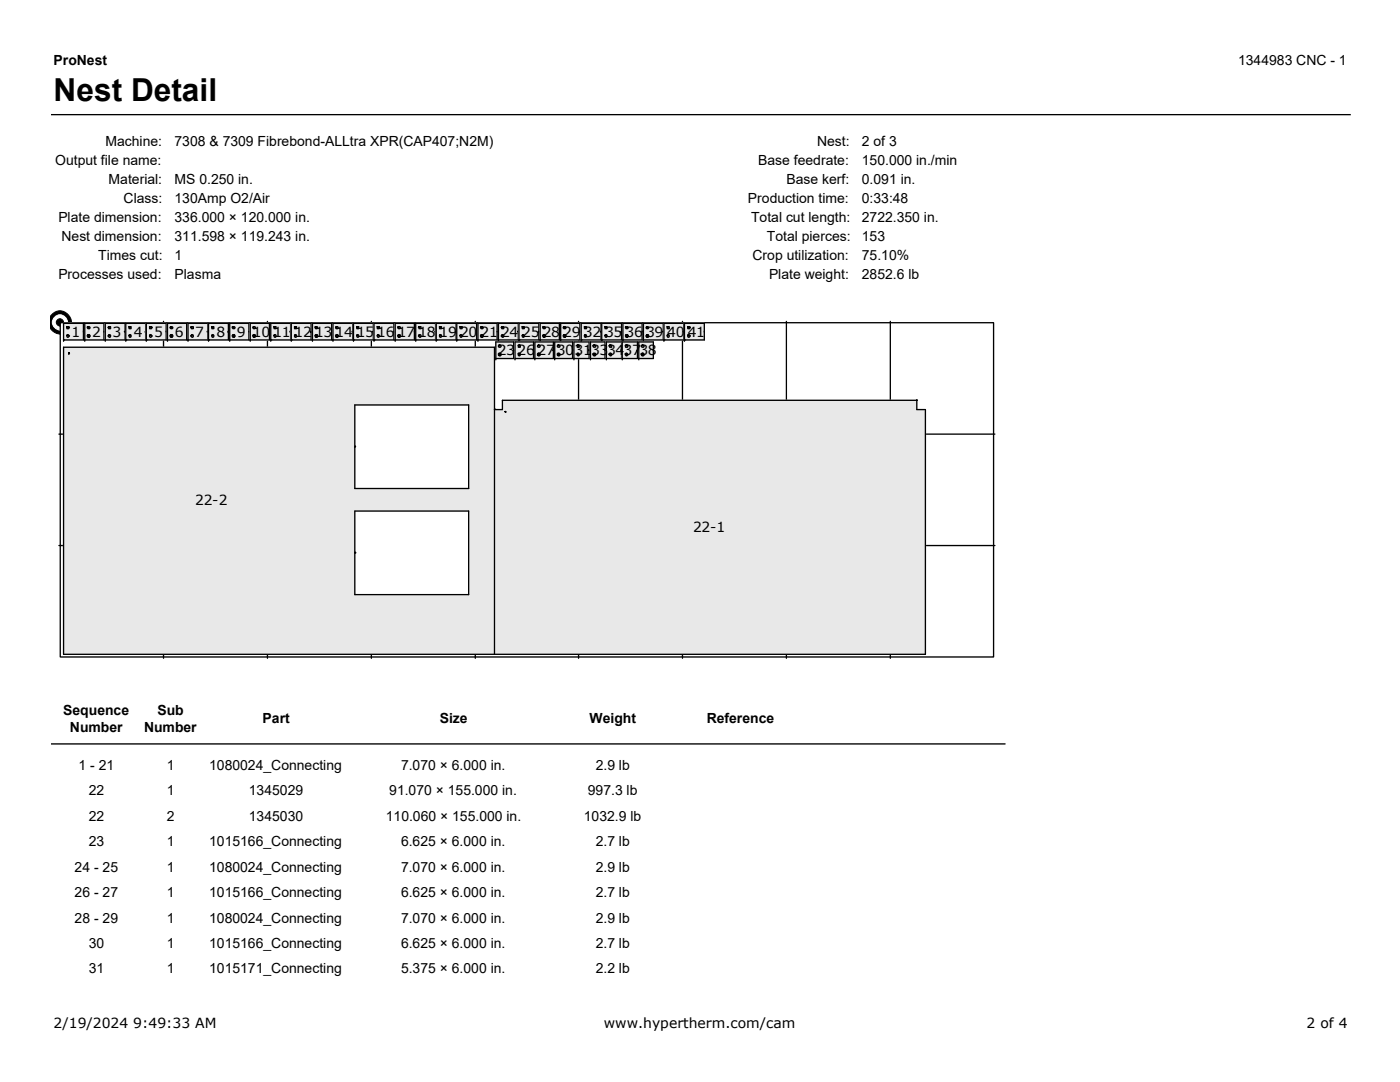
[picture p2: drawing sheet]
<svg xmlns="http://www.w3.org/2000/svg" width="279mm" height="216mm" viewBox="0 0 279 216" stroke-linecap="round" stroke-linejoin="round" font-family="sans-serif">
<path d="M10.2 22.9h259.4" fill="none" stroke="#000" stroke-width=".26"/>
<g fill="#000" stroke="#000" stroke-width=".2">
<path d="M10.4 62.7a2.28 2.28 0 0 1 3.2 0 2.28 2.28 0 0 1 0 3.2 2.28 2.28 0 0 1-3.2 0l-.3-.5v-2.2z" fill-rule="evenodd"/>
<circle cx="12" cy="64.3" r=".72"/>
</g>
<circle cx="12" cy="64.3" r="1.5" fill="#fff" stroke="#fff" stroke-width=".2"/>
<path d="M12 64.4h186.3v66.7h-186.3z" fill-rule="evenodd" fill="#fff" stroke="#000" stroke-width=".26"/>
<g fill="none" stroke="#000" stroke-width=".26">
<path d="M12.7 67.8h3.9v-3.3h-3.9v3.6M12.7 67.8h.1M13.3 66.9h.3v.1M13.3 66.9h.1M13.3 65.2h.3v.1M13.3 65.2h.4l.2 .1-.2 .3h-.4zM13.3 65.2v.1M13.7 70.5h.1M13.7 70.3l.2 .2-.2 .1zM13.7 70.5v.1zM16.8 67.8h3.9v-3.3h-3.8v3.6M17.4 66.9h.2"/>
<path d="M17.6 66.9v-.1l.1 .2M17.6 66.8h.1a.28 .28 0 0 1 .3 .3 .28 .28 0 0 1-.4 .2l-.2-.1zM17.6 65.2l.1 .1M17.6 65.2l-.2 .1M20.9 67.8h4.1v-1.6h-.2l.2-.1v-1.6h-4v3.6M21.7 66.9l.1-.1v.2M21.7 66.9h.1M21.7 65.2l.1 .1M21.7 65.2v.1M21.8 66.8l.3 .1-.2 .4-.4-.3zM25.1 67.8h4v-1.6h-.2l.2-.1v-1.6h-4v3.6M25.1 67.8h.1"/>
<path d="M25.8 66.9l.1-.1 .1 .1-.1 .1M25.8 66.9h.1M25.8 65.2h.2l-.1 .1M25.8 65.2v.1M25.9 66.8l.3 .1-.2 .4-.2-.1zM29.2 67.8h4v-3.3h-4v3.6M29.2 67.8h.1M29.9 66.9h.2v.1M29.9 66.9h.1M29.9 65.2h.2v.1M29.9 65.2h.4l.1 .1-.1 .3h-.4zM29.9 65.2v.1"/>
<path d="M32.6 64.1v.4M32.6 68v1.3M33.3 67.8h4v-3.3h-3.9v3.6M34 66.9h.1M34.1 66.9v-.1l.1 .2M34.1 66.8h.1a.28 .28 0 0 1 .3 .3 .28 .28 0 0 1-.4 .2l-.1-.1zM34.1 65.2l.1 .1M34.1 65.2l-.1 .1M37.4 67.8h4.1v-1.6h-.1l.1-.1v-1.6h-4v3.6M38.2 66.9l.1-.1v.2M38.2 66.9h.1M38.2 65.2l.1 .1"/>
<path d="M38.2 65.2v.1M38.3 66.8l.3 .1-.2 .4-.4-.3zM41.6 67.8h4v-1.6h-.2l.2-.1v-1.6h-4v3.6M41.6 67.8h.1M42.3 66.9h.2l-.1 .1M42.3 66.9h.1M42.3 65.2h.2l-.1 .1M42.3 65.2v.1M45.7 67.8h4v-3.3h-3.9v3.6M46.4 66.9h.1M46.5 66.9l.1 .1M46.5 66.8h.1a.28 .28 0 0 1 .3 .3 .28 .28 0 0 1-.4 .2l-.1-.1z"/>
<path d="M46.5 65.2l.1 .1M46.5 65.2l-.1 .1M49.8 67.8h4v-3.3h-3.9v3.6M50.5 66.9h.1M50.6 66.9v-.1l.1 .2M50.6 66.8h.1a.28 .28 0 0 1 .3 .3 .28 .28 0 0 1-.4 .2l-.1-.1zM50.6 65.2l.1 .1M50.6 65.2l-.1 .1M53.4 64.1v.4M53.4 68v1.3M54 67.8h4v-1.6h-.1l.1-.1v-1.6h-4v3.6M54 67.8h.1"/>
<path d="M54.7 66.9l.1-.1v.2M54.7 66.9h.1M54.7 65.2l.1 .1M54.7 65.2v.1M54.8 66.8l.3 .1-.1 .4-.3-.1zM58.1 67.8h4v-1.6h-.1h.1v-1.7h-4v3.6M58.1 67.8h.1M58.8 66.9h.3l-.2 .1M58.8 66.9h.1M58.8 65.2h.3l-.2 .1M58.8 65.2v.1M62.2 67.8h4v-3.3h-3.8v3.6"/>
<path d="M62.9 66.9h.1M63 66.9l.1 .1M63 66.8h.1a.28 .28 0 0 1 .3 .3 .28 .28 0 0 1-.4 .2l-.1-.1zM63 65.2l.1 .1M63 65.2l-.1 .1M66.3 67.8h4.1v-1.6h-.1l.1-.1v-1.6h-3.9v3.6M67.1 66.9v-.1l.1 .2M67.1 66.8h.1a.28 .28 0 0 1 .3 .3 .28 .28 0 0 1-.4 .2l-.1-.1zM67.1 66.9h.1M67.1 65.2l.1 .1M67.1 65.2v.1M70.5 67.8h4v-1.6h-.1l.1-.1v-1.6h-4v3.6"/>
<path d="M70.5 67.8h.1M71.2 66.9l.1-.1v.2M71.2 66.9h.1M71.2 65.2l.1 .1M71.2 65.2v.1M71.3 66.8l.3 .1-.1 .4-.3-.1zM74.1 64.1v.4M74.1 68v1.3M74.6 67.8h4v-3.3h-4v3.6M74.6 67.8h.1M75.3 66.9l.1-.1 .2 .2M75.3 66.9h.1"/>
<path d="M75.3 65.2h.3v.1M75.3 65.2l.5 .1-.1 .3h-.4zM75.3 65.2v.1M78.7 67.8h4v-3.3h-3.8v3.6M79.4 66.9h.1M79.5 66.9l.2 .1M79.5 66.8h.2a.28 .28 0 0 1 .2 .3 .28 .28 0 0 1-.4 .2l-.1-.1zM79.5 65.2l.2 .1M79.5 65.2l-.1 .1M82.8 67.8h4.1v-1.6h-.1l.1-.1v-1.6h-3.9v3.6M83.6 66.9v-.1l.2 .2M83.6 66.9h.1"/>
<path d="M83.6 65.2l.2 .1M83.6 65.2v.1M83.8 66.8l.2 .1-.1 .4-.4-.3zM87.1 67.8h3.9v-1.6h-.1l.1-.1v-1.6h-3.9v3.6M87.1 67.8h.1M87.7 66.9l.2-.1 .1 .1-.1 .1M87.7 66.9h.1M87.7 65.2l.3 .1h-.1M87.7 65.2v.1M87.9 66.8l.2 .1-.1 .4-.3-.1zM91.2 67.8h3.9v-3.3h-3.9v3.6M91.2 67.8h.1"/>
<path d="M91.8 66.9h.3v.1M91.8 66.9h.1M91.8 65.2h.3v.1M91.8 65.2h.4l.1 .1-.1 .3h-.4zM91.8 65.2v.1M94.9 64.1v.4M94.9 68v1.3M95.3 67.8h3.9v-3.3h-3.8v3.6M95.9 66.9h.1M96 66.9l.2 .1M96 66.8h.2a.28 .28 0 0 1 .2 .3 .28 .28 0 0 1-.4 .2l-.1-.1zM96 65.2l.2 .1"/>
<path d="M96 65.2l-.1 .1M98.8 71.5h3.7v-3.3h-3.6v3.6M99.3 67.8h4.1v-1.6h-.1l.1-.1v-1.6h-3.9v3.6M99.5 70.6l.2-.1a.28 .28 0 0 1 .3 .3 .28 .28 0 0 1-.4 .2zM99.5 70.6h.1M99.5 68.9h.1M99.6 70.6v-.1l.1 .2M99.6 68.9l.1 .1M100.1 66.9l.2-.1v.2M100.1 66.9h.1M100.1 65.2l.2 .1M100.1 65.2v.1"/>
<path d="M100.3 66.8l.2 .1-.1 .4-.4-.3zM102.6 71.5h3.9v-3.3h-3.7v3.6M103.4 70.6l.2-.1 .1 .1-.1 .1M103.4 70.6h.1M103.4 68.9l.3 .1h-.1M103.4 68.9h.1M103.6 67.8h3.9v-1.6h-.1l.1-.1v-1.6h-3.9v3.6M103.6 67.8h.1M103.6 70.5l.2 .1-.1 .4-.3-.1zM104.2 66.9l.2-.1 .1 .1-.1 .1M104.2 66.9h.1M104.2 65.2h.3l-.1 .1"/>
<path d="M104.2 65.2v.1M104.4 66.8l.2 .1-.1 .4-.3-.1zM106.6 71.5h3.8v-1.6h-.1l.1-.1v-1.6h-3.7v3.6M107.4 70.6l.1-.1v.2M107.4 70.5h.1a.28 .28 0 0 1 .3 .3 .28 .28 0 0 1-.4 .2l-.1-.1zM107.4 70.6h.1M107.4 68.9l.1 .1M107.4 68.9h.1M107.7 67.8h3.9v-3.3h-3.8v3.6M108.3 66.9h.2M108.5 66.9l.1 .1M108.5 66.8h.1a.28 .28 0 0 1 .2 .3 .28 .28 0 0 1-.3 .2l-.2-.1z"/>
<path d="M108.5 65.2l.1 .1M108.5 65.2l-.2 .1M110.6 71.5h3.7v-3.3h-3.6v3.6M111.2 70.6h.2M111.2 68.9h.2M111.4 70.6v-.1l.1 .2M111.4 70.5h.1a.28 .28 0 0 1 .3 .3 .28 .28 0 0 1-.4 .2l-.2-.1zM111.4 68.9l.1 .1M111.8 67.8h3.9v-3.3h-3.8v3.6M112.4 66.9h.2M112.6 66.9v-.1l.1 .2M112.6 66.8h.1a.28 .28 0 0 1 .2 .3 .28 .28 0 0 1-.3 .2l-.2-.1z"/>
<path d="M112.6 65.2l.1 .1M112.6 65.2l-.2 .1M114.4 71.5h3.2v-1.6h-.2l.2-.1v-1.6h-3.1v3.6M115.2 70.6v-.1l.3 .1-.2 .1M115.2 70.6h.1M115.2 68.9l.3 .1h-.2M115.2 68.9h.1M115.3 68.8l.3 .1v.4h-.4zM115.5 64.1v.4M115.5 68v.1M115.5 71.7v8.2M116 67.8h4v-1.6h-.2l.2-.1v-1.6h-4v3.6"/>
<path d="M116 67.8h.1M116.7 66.9l.1-.1v.2M116.7 66.9h.1M116.7 65.2l.1 .1M116.7 65.2v.1M117.7 71.5h3v-3.3h-2.9v3.6M118.4 70.6h.1M118.4 68.9h.1M118.5 70.6v-.1l.1 .2M118.5 70.5h.1a.28 .28 0 0 1 .3 .3 .28 .28 0 0 1-.4 .2l-.1-.1zM118.5 68.9l.1 .1M120.1 67.8h3.9v-1.6h-.1h.1v-1.7h-3.9v3.6"/>
<path d="M120.1 67.8h.1M120.7 66.9l.2-.1 .1 .1-.1 .1M120.7 66.9h.1M120.7 65.2h.3l-.1 .1M120.7 65.2v.1M120.9 71.5h3.1v-1.6h-.1l.1-.1v-1.6h-3v3.6M121.7 70.6l.1-.1v.2M121.7 70.6h.1M121.7 68.9l.1 .1M121.7 68.9h.1M121.8 70.5l.3 .1-.2 .4-.4-.3zM124.2 67.8h3.9v-3.3h-3.8v3.6"/>
<path d="M124.2 71.5h3v-1.6h-.1l.1-.1v-1.6h-3v3.6M124.2 71.5h.1M124.8 66.9h.2M124.8 70.6l.2-.1 .1 .2M124.8 70.6h.1M124.8 68.9h.3v.1M124.8 68.9a.28 .28 0 0 1 .4 0 .28 .28 0 0 1 0 .4h-.4zM124.8 68.9h.1M125 66.9v-.1l.1 .2M125 66.8h.1a.28 .28 0 0 1 .3 .3 .28 .28 0 0 1-.4 .2l-.2-.1zM125 65.2l.1 .1M125 65.2l-.2 .1"/>
<path d="M127.4 71.5h3v-3.3h-2.9v3.6M128.1 70.6l.2-.1v.2M128.1 70.5h.2a.28 .28 0 0 1 .2 .3 .28 .28 0 0 1-.4 .2l-.1-.1zM128.1 70.6h.1M128.1 68.9l.2 .1M128.1 68.9h.1M128.3 67.8h4.1v-1.6h-.2l.2-.1v-1.6h-4v3.6M129.1 66.9v-.1l.1 .2M129.1 66.8h.1a.28 .28 0 0 1 .3 .3 .28 .28 0 0 1-.4 .2l-.2-.1zM129.1 66.9h.1M129.1 65.2l.1 .1M129.1 65.2v.1"/>
<path d="M132.5 67.8h4v-1.6h-.2l.2-.1v-1.6h-4v3.6M132.5 67.8h.1M133.2 66.9l.1-.1v.2M133.2 66.9h.1M133.2 65.2l.1 .1M133.2 65.2v.1M133.3 66.8l.3 .1-.2 .4-.2-.1zM136.2 64.1v.4M136.2 68v11.9M136.6 67.8h4v-3.3h-4v3.6M136.6 67.8h.1M137.3 66.9l.1-.1 .1 .1-.1 .1"/>
<path d="M137.3 66.9h.1M137.3 65.2h.2l-.1 .1M137.3 65.2l.5 .1-.1 .3h-.4zM137.3 65.2v.1M156.9 64.1v15.8M177.7 64.1v15.8M183 79.7v2h1.7v48.9h-172v-61.3h86v61.3M183.1 79.9h-82.8v1.8h-1.6l.1-.1M11.8 86.6h.8M70.8 89.1v-.1l.1 .1M70.8 80.8h22.7v16.7h-22.7zM100.8 82.1h.1"/>
<path d="M100.8 82.1l.1 .2zM100.8 82.1l.1 .2M184.8 86.6h13.8M11.8 108.9h.8M70.8 110.3v-.1l.1 .1M70.8 110.3h.1M70.8 102h22.7v16.7h-22.7zM184.8 108.9h13.8M32.6 130.6v.8M53.4 130.6v.8M74.1 130.6v.8M94.9 130.6v.8"/>
<path d="M115.5 130.6v.8M136.2 130.6v.8M156.9 130.6v.8M177.7 130.6v.8M10.2 148.4h190.5"/>
<circle cx="13.6" cy="67" r=".28"/>
<circle cx="17.7" cy="65.4" r=".25"/>
<circle cx="21.8" cy="65.4" r=".25"/>
<circle cx="25.9" cy="65.4" r=".23"/>
<circle cx="30.1" cy="67" r=".28"/>
<circle cx="34.2" cy="65.4" r=".25"/>
<circle cx="38.3" cy="65.4" r=".25"/>
<circle cx="42.4" cy="65.4" r=".23"/>
<circle cx="42.4" cy="67.1" r=".23"/>
<circle cx="46.7" cy="65.4" r=".25"/>
<circle cx="50.8" cy="65.4" r=".25"/>
<circle cx="54.9" cy="65.4" r=".23"/>
<circle cx="59" cy="65.4" r=".23"/>
<circle cx="59" cy="67.1" r=".23"/>
<circle cx="63.2" cy="65.4" r=".25"/>
<circle cx="67.3" cy="65.4" r=".25"/>
<circle cx="71.4" cy="65.4" r=".23"/>
<circle cx="75.5" cy="67" r=".28"/>
<circle cx="79.7" cy="65.4" r=".25"/>
<circle cx="83.8" cy="65.4" r=".25"/>
<circle cx="87.9" cy="65.4" r=".23"/>
<circle cx="92.1" cy="67" r=".28"/>
<circle cx="96.2" cy="65.4" r=".25"/>
<circle cx="99.8" cy="69.1" r=".25"/>
<circle cx="100.3" cy="65.4" r=".25"/>
<circle cx="103.6" cy="69.1" r=".23"/>
<circle cx="104.4" cy="65.4" r=".23"/>
<circle cx="107.6" cy="69.1" r=".25"/>
<circle cx="108.6" cy="65.4" r=".25"/>
<circle cx="111.5" cy="69.1" r=".25"/>
<circle cx="112.7" cy="65.4" r=".25"/>
<circle cx="115.4" cy="70.8" r=".23"/>
<circle cx="116.8" cy="65.4" r=".23"/>
<circle cx="116.8" cy="67.1" r=".23"/>
<circle cx="118.7" cy="69.1" r=".25"/>
<circle cx="120.9" cy="65.4" r=".23"/>
<circle cx="120.9" cy="67.1" r=".23"/>
<circle cx="121.8" cy="69.1" r=".25"/>
<circle cx="125.1" cy="70.7" r=".28"/>
<circle cx="125.1" cy="65.4" r=".25"/>
<circle cx="128.3" cy="69.1" r=".25"/>
<circle cx="129.2" cy="65.4" r=".25"/>
<circle cx="133.3" cy="65.4" r=".23"/>
<circle cx="137.5" cy="67" r=".28"/>
</g>
<g fill="#e8e8e8" stroke="#e8e8e8" stroke-width=".26">
<path d="M100.3 79.9h82.7v1.8h1.7v48.9h-86v-48.9h1.6zM12.7 69.3h86v61.3h-86zM100.8 82.1l.1 .2zM13.7 70.3v.3l.2-.1zM70.8 80.8v16.7h22.7v-16.7zM70.8 102v16.7h22.7v-16.7z" fill-rule="evenodd"/>
<path d="M13.3 67a.3 .3 0 0 0 .6 0 .3 .3 0 0 0-.6 0zM13.3 65.2v.4h.4l.2-.3-.2-.1zM12.7 64.5h3.9v3.3h-3.9z" fill-rule="evenodd"/>
<path d="M17.6 66.8l-.2 .2a.28 .28 0 0 0 .4 .3 .28 .28 0 0 0 .2-.4zM17.5 65.4a.25 .25 0 0 0 .5 0 .25 .25 0 0 0-.5 0zM16.9 64.5h3.8v3.3h-3.8z" fill-rule="evenodd"/>
<path d="M21.8 66.8l-.3 .2 .4 .3 .2-.4zM21.6 65.4a.25 .25 0 0 0 .5 0 .25 .25 0 0 0-.5 0zM21 64.5h4v1.6h-.2l.2 .1v1.6h-4z" fill-rule="evenodd"/>
<path d="M25.9 66.8l-.1 .4 .2 .1 .2-.4zM25.7 65.4a.25 .25 0 0 0 .5 0 .25 .25 0 0 0-.5 0zM25.1 64.5h4v1.6l-.2 .1h.2v1.6h-4z" fill-rule="evenodd"/>
<path d="M29.8 67a.3 .3 0 0 0 .6 0 .3 .3 0 0 0-.6 0zM29.9 65.2v.4h.4l.1-.3-.1-.1zM29.2 64.5h4v3.3h-4z" fill-rule="evenodd"/>
<path d="M34.1 66.8l-.1 .2a.28 .28 0 0 0 .3 .3 .28 .28 0 0 0 .2-.4zM34 65.4a.25 .25 0 0 0 .5 0 .25 .25 0 0 0-.5 0zM33.4 64.5h3.9v3.3h-3.9z" fill-rule="evenodd"/>
<path d="M38.3 66.8l-.3 .2 .4 .3 .2-.4zM38.1 65.4a.25 .25 0 0 0 .5 0 .25 .25 0 0 0-.5 0zM37.5 64.5h4v1.6h-.1l.1 .1v1.6h-4z" fill-rule="evenodd"/>
<path d="M42.2 67.1a.25 .25 0 0 0 .5 0 .25 .25 0 0 0-.5 0zM42.2 65.4a.25 .25 0 0 0 .5 0 .25 .25 0 0 0-.5 0zM41.6 64.5h4v1.6l-.2 .1h.2v1.6h-4z" fill-rule="evenodd"/>
<path d="M46.4 66.9v.1a.28 .28 0 0 0 .3 .3 .28 .28 0 0 0 .2-.4l-.1-.1zM46.4 65.4a.25 .25 0 0 0 .5 0 .25 .25 0 0 0-.5 0zM45.8 64.5h3.9v3.3h-3.9z" fill-rule="evenodd"/>
<path d="M50.6 66.8l-.1 .2a.28 .28 0 0 0 .3 .3 .28 .28 0 0 0 .2-.4zM50.5 65.4a.25 .25 0 0 0 .5 0 .25 .25 0 0 0-.5 0zM49.9 64.5h3.9v3.3h-3.9z" fill-rule="evenodd"/>
<path d="M54.8 66.8l-.1 .4 .3 .1 .1-.4zM54.6 65.4a.25 .25 0 0 0 .5 0 .25 .25 0 0 0-.5 0zM54 64.5h4v1.6h-.1l.1 .1v1.6h-4z" fill-rule="evenodd"/>
<path d="M58.7 67.1a.25 .25 0 0 0 .5 0 .25 .25 0 0 0-.5 0zM58.7 65.4a.25 .25 0 0 0 .5 0 .25 .25 0 0 0-.5 0zM58.1 64.5h4v1.7h-.1h.1v1.6h-4z" fill-rule="evenodd"/>
<path d="M62.9 66.9v.1a.28 .28 0 0 0 .3 .3 .28 .28 0 0 0 .2-.4l-.1-.1zM62.9 65.4a.25 .25 0 0 0 .5 0 .25 .25 0 0 0-.5 0zM62.4 64.5h3.8v3.3h-3.8z" fill-rule="evenodd"/>
<path d="M67.1 66.8l-.1 .2a.28 .28 0 0 0 .3 .3 .28 .28 0 0 0 .2-.4zM67 65.4a.25 .25 0 0 0 .5 0 .25 .25 0 0 0-.5 0zM66.5 64.5h3.9v1.6h-.1l.1 .1v1.6h-3.9z" fill-rule="evenodd"/>
<path d="M71.3 66.8l-.1 .4 .3 .1 .1-.4zM71.1 65.4a.25 .25 0 0 0 .5 0 .25 .25 0 0 0-.5 0zM70.5 64.5h4v1.6h-.1l.1 .1v1.6h-4z" fill-rule="evenodd"/>
<path d="M75.3 67a.28 .28 0 0 0 .5 0 .28 .28 0 0 0-.5 0zM75.3 65.2v.4h.4l.1-.3zM74.6 64.5h4v3.3h-4z" fill-rule="evenodd"/>
<path d="M79.4 66.9v.1a.28 .28 0 0 0 .3 .3 .28 .28 0 0 0 .2-.4l-.1-.1zM79.4 65.4a.25 .25 0 0 0 .5 0 .25 .25 0 0 0-.5 0zM78.9 64.5h3.8v3.3h-3.8z" fill-rule="evenodd"/>
<path d="M83.8 66.8l-.3 .2 .4 .3 .1-.4zM83.5 65.4a.25 .25 0 0 0 .5 0 .25 .25 0 0 0-.5 0zM83 64.5h3.9v1.6h-.1l.1 .1v1.6h-3.9z" fill-rule="evenodd"/>
<path d="M87.7 66.9v.3l.3 .1 .1-.4-.1-.1zM87.7 65.4a.23 .23 0 0 0 .4 0 .23 .23 0 0 0-.4 0zM87.1 64.5h3.9v1.6l-.1 .1h.1v1.6h-3.9z" fill-rule="evenodd"/>
<path d="M91.8 67a.28 .28 0 0 0 .5 0 .28 .28 0 0 0-.5 0zM91.8 65.2v.4h.4l.1-.3-.1-.1zM91.2 64.5h3.9v3.3h-3.9z" fill-rule="evenodd"/>
<path d="M100.3 66.8l-.3 .2 .4 .3 .1-.4zM100 65.4a.25 .25 0 0 0 .5 0 .25 .25 0 0 0-.5 0zM99.5 64.5h3.9v1.6h-.1l.1 .1v1.6h-3.9z" fill-rule="evenodd"/>
<path d="M104.2 66.9v.3l.3 .1 .1-.4-.1-.1zM104.2 65.4a.23 .23 0 0 0 .4 0 .23 .23 0 0 0-.4 0zM103.6 64.5h3.9v1.6l-.1 .1h.1v1.6h-3.9z" fill-rule="evenodd"/>
<path d="M108.5 66.8l-.2 .2a.28 .28 0 0 0 .4 .3 .28 .28 0 0 0 .2-.4zM108.4 65.4a.25 .25 0 0 0 .5 0 .25 .25 0 0 0-.5 0zM107.8 64.5h3.8v3.3h-3.8z" fill-rule="evenodd"/>
<path d="M112.6 66.8l-.2 .2a.28 .28 0 0 0 .4 .3 .28 .28 0 0 0 .2-.4zM112.5 65.4a.25 .25 0 0 0 .5 0 .25 .25 0 0 0-.5 0zM111.9 64.5h3.8v3.3h-3.8z" fill-rule="evenodd"/>
<path d="M129.1 66.8l-.2 .2a.28 .28 0 0 0 .4 .3 .28 .28 0 0 0 .2-.4zM129 65.4a.25 .25 0 0 0 .5 0 .25 .25 0 0 0-.5 0zM128.4 64.5h4v1.6h-.2l.2 .1v1.6h-4z" fill-rule="evenodd"/>
<path d="M133.3 66.8l-.1 .4 .2 .1 .2-.4zM133.1 65.4a.25 .25 0 0 0 .5 0 .25 .25 0 0 0-.5 0zM132.5 64.5h4v1.6h-.2l.2 .1v1.6h-4z" fill-rule="evenodd"/>
<path d="M137.2 67a.3 .3 0 0 0 .6 0 .3 .3 0 0 0-.6 0zM137.3 65.2v.4h.4l.1-.3zM136.6 64.5h4v3.3h-4z" fill-rule="evenodd"/>
<path d="M103.4 70.6v.3l.3 .1 .1-.4-.1-.1zM103.4 69.1a.23 .23 0 0 0 .4 0 .23 .23 0 0 0-.4 0zM102.8 68.2h3.7v3.3h-3.7z" fill-rule="evenodd"/>
<path d="M107.4 70.5l-.1 .2a.28 .28 0 0 0 .3 .3 .28 .28 0 0 0 .2-.4zM107.3 69.1a.25 .25 0 0 0 .5 0 .25 .25 0 0 0-.5 0zM106.7 68.2h3.7v1.6h-.1l.1 .1v1.6h-3.7z" fill-rule="evenodd"/>
<path d="M111.4 70.5l-.2 .2a.28 .28 0 0 0 .4 .3 .28 .28 0 0 0 .2-.4zM111.3 69.1a.25 .25 0 0 0 .5 0 .25 .25 0 0 0-.5 0zM110.7 68.2h3.6v3.3h-3.6z" fill-rule="evenodd"/>
<path d="M115.1 70.8a.25 .25 0 0 0 .5 0 .25 .25 0 0 0-.5 0zM115.3 68.8l-.1 .5h.4v-.4zM114.5 68.2h3.1v1.6h-.2l.2 .1v1.6h-3.1z" fill-rule="evenodd"/>
<path d="M116.6 67.1a.23 .23 0 0 0 .4 0 .23 .23 0 0 0-.4 0zM116.6 65.4a.23 .23 0 0 0 .4 0 .23 .23 0 0 0-.4 0zM116 64.5h4v1.6h-.2l.2 .1v1.6h-4z" fill-rule="evenodd"/>
<path d="M120.7 67.1a.23 .23 0 0 0 .4 0 .23 .23 0 0 0-.4 0zM120.7 65.4a.23 .23 0 0 0 .4 0 .23 .23 0 0 0-.4 0zM120.1 64.5h3.9v1.7h-.1h.1v1.6h-3.9z" fill-rule="evenodd"/>
<path d="M124.8 66.9v.1a.28 .28 0 0 0 .4 .3 .28 .28 0 0 0 .2-.4l-.2-.1zM124.9 65.4a.25 .25 0 0 0 .5 0 .25 .25 0 0 0-.5 0zM124.3 64.5h3.8v3.3h-3.8z" fill-rule="evenodd"/>
<path d="M118.5 70.5l-.1 .2a.28 .28 0 0 0 .3 .3 .28 .28 0 0 0 .2-.4zM118.4 69.1a.25 .25 0 0 0 .5 0 .25 .25 0 0 0-.5 0zM117.8 68.2h2.9v3.3h-2.9z" fill-rule="evenodd"/>
<path d="M121.7 70.6l-.2 .1 .4 .3 .2-.4-.2-.1zM121.6 69.1a.25 .25 0 0 0 .5 0 .25 .25 0 0 0-.5 0zM121 68.2h3v1.6h-.1l.1 .1v1.6h-3z" fill-rule="evenodd"/>
<path d="M124.8 70.7a.3 .3 0 0 0 .6 0 .3 .3 0 0 0-.6 0zM124.8 68.9v.4h.4a.28 .28 0 0 0 0-.4 .28 .28 0 0 0-.4 0zM124.2 68.2h3v1.6l-.1 .1h.1v1.6h-3z" fill-rule="evenodd"/>
<path d="M128 70.6v.1a.28 .28 0 0 0 .4 .3 .28 .28 0 0 0 .1-.4l-.1-.1zM128 69.1a.25 .25 0 0 0 .5 0 .25 .25 0 0 0-.5 0zM127.5 68.2h2.9v3.3h-2.9z" fill-rule="evenodd"/>
<path d="M99.5 70.6v.1a.28 .28 0 0 0 .3 .3 .28 .28 0 0 0 .2-.4l-.1-.1zM99.5 69.1a.25 .25 0 0 0 .5 0 .25 .25 0 0 0-.5 0zM98.9 68.2h3.6v3.3h-3.6z" fill-rule="evenodd"/>
<path d="M96 66.8l-.1 .2a.28 .28 0 0 0 .4 .3 .28 .28 0 0 0 .1-.4zM95.9 65.4a.25 .25 0 0 0 .5 0 .25 .25 0 0 0-.5 0zM95.4 64.5h3.8v3.3h-3.8z" fill-rule="evenodd"/>
</g>
<text font-size="6.3" x="10.7" y="20.1">Nest Detail</text>
<g font-size="2.8">
<text x="10.7" y="13.1">ProNest</text>
<text x="247.1" y="13.1">1344983 CNC - 1</text>
<text x="21.1" y="29">Machine:</text>
<text x="34.8" y="29">7308 &amp; 7309 Fibrebond-ALLtra XPR(CAP407;N2M)</text>
<text x="163.1" y="29">Nest:</text>
<text x="172" y="29">2 of 3</text>
<text x="11" y="32.8">Output file name:</text>
<text x="151.3" y="32.9">Base feedrate:</text>
<text x="172" y="32.9">150.000 in./min</text>
<text x="21.7" y="36.7">Material:</text>
<text x="24.7" y="40.5">Class:</text>
<text x="34.8" y="36.7">MS 0.250 in.</text>
<text x="34.8" y="40.5">130Amp O2/Air</text>
<text x="149.3" y="40.5">Production time:</text>
<text x="157" y="36.7">Base kerf:</text>
<text x="172" y="36.7">0.091 in.</text>
<text x="172" y="40.5">0:33:48</text>
<text x="11.6" y="44.3">Plate dimension:</text>
<text x="34.8" y="44.3">336.000 × 120.000 in.</text>
<text x="149.9" y="44.3">Total cut length:</text>
<text x="172" y="44.3">2722.350 in.</text>
<text x="12.3" y="48.1">Nest dimension:</text>
<text x="19.6" y="51.8">Times cut:</text>
<text x="34.8" y="48.1">311.598 × 119.243 in.</text>
<text x="34.8" y="51.9">1</text>
<text x="150.2" y="51.9">Crop utilization:</text>
<text x="153" y="48.1">Total pierces:</text>
<text x="172" y="48.1">153</text>
<text x="172" y="51.9">75.10%</text>
<text x="11.6" y="55.7">Processes used:</text>
<text x="34.8" y="55.7">Plasma</text>
<text x="153.5" y="55.7">Plate weight:</text>
<text x="172" y="55.7">2852.6 lb</text>
<text x="14.3" y="67.2">1</text>
<text x="18.4" y="67.2">2</text>
<text x="22.5" y="67.2">3</text>
<text x="26.7" y="67.2">4</text>
<text x="30.8" y="67.2">5</text>
<text x="34.9" y="67.2">6</text>
<text x="39" y="67.2">7</text>
<text x="43.2" y="67.2">8</text>
<text x="47.3" y="67.2">9</text>
<text x="50.5" y="67.2">10</text>
<text x="54.6" y="67.2">11</text>
<text x="58.8" y="67.2">12</text>
<text x="62.9" y="67.2">13</text>
<text x="67" y="67.2">14</text>
<text x="71.2" y="67.2">15</text>
<text x="75.3" y="67.2">16</text>
<text x="79.4" y="67.2">17</text>
<text x="83.5" y="67.2">18</text>
<text x="87.7" y="67.2">19</text>
<text x="91.8" y="67.2">20</text>
<text x="95.9" y="67.2">21</text>
<text x="99.3" y="70.8">23</text>
<text x="100" y="67.2">24</text>
<text x="103.3" y="70.8">26</text>
<text x="104.2" y="67.2">25</text>
<text x="107.3" y="70.8">27</text>
<text x="108.3" y="67.2">28</text>
<text x="111.1" y="70.8">30</text>
<text x="112.4" y="67.2">29</text>
<text x="114.7" y="70.8">31</text>
<text x="116.5" y="67.2">32</text>
<text x="118" y="70.8">33</text>
<text x="120.7" y="67.2">35</text>
<text x="121.1" y="70.8">34</text>
<text x="124.4" y="70.8">37</text>
<text x="124.8" y="67.2">36</text>
<text x="127.6" y="70.8">38</text>
<text x="128.9" y="67.2">39</text>
<text x="133.2" y="67.2">40</text>
<text x="137.3" y="67.2">41</text>
<text x="39" y="100.7">22-2</text>
<text x="138.3" y="106.1">22-1</text>
<text x="12.6" y="142.6">Sequence</text>
<text x="31.4" y="142.6">Sub</text>
<text x="14" y="146">Number</text>
<text x="28.7" y="146">Number</text>
<text x="52.4" y="144.3">Part</text>
<text x="87.8" y="144.3">Size</text>
<text x="117.7" y="144.3">Weight</text>
<text x="141" y="144.3">Reference</text>
<text x="15.7" y="153.6">1 - 21</text>
<text x="33.3" y="153.6">1</text>
<text x="41.7" y="153.6">1080024_Connecting</text>
<text x="80" y="153.6">7.070 × 6.000 in.</text>
<text x="118.9" y="153.6">2.9 lb</text>
<text x="17.7" y="158.7">22</text>
<text x="33.3" y="158.7">1</text>
<text x="45.3" y="157">Plate W18X50 -</text>
<text x="49.7" y="158.7">1345029</text>
<text x="49.7" y="160.3">W10X17</text>
<text x="77.7" y="158.7">91.070 × 155.000 in.</text>
<text x="117.3" y="158.7">997.3 lb</text>
<text x="17.7" y="163.8">22</text>
<text x="33.3" y="163.8">2</text>
<text x="49.7" y="163.8">1345030</text>
<text x="77" y="163.8">110.060 × 155.000 in.</text>
<text x="116.5" y="163.8">1032.9 lb</text>
<text x="14.9" y="173.9">24 - 25</text>
<text x="17.7" y="168.8">23</text>
<text x="33.3" y="168.8">1</text>
<text x="33.3" y="173.9">1</text>
<text x="41.7" y="168.8">1015166_Connecting</text>
<text x="41.7" y="173.9">1080024_Connecting</text>
<text x="45.3" y="172.2">Plate W12X30 -</text>
<text x="80" y="168.8">6.625 × 6.000 in.</text>
<text x="80" y="173.9">7.070 × 6.000 in.</text>
<text x="118.9" y="168.8">2.7 lb</text>
<text x="118.9" y="173.9">2.9 lb</text>
<text x="14.9" y="179">26 - 27</text>
<text x="33.3" y="179">1</text>
<text x="41.7" y="179">1015166_Connecting</text>
<text x="42.9" y="175.6">W10X17 &amp; C10X20</text>
<text x="45.3" y="177.3">Plate W18X50 -</text>
<text x="80" y="179">6.625 × 6.000 in.</text>
<text x="118.9" y="179">2.7 lb</text>
<text x="14.9" y="184.1">28 - 29</text>
<text x="33.3" y="184.1">1</text>
<text x="41.7" y="184.1">1080024_Connecting</text>
<text x="42.9" y="185.7">W10X17 &amp; C10X20</text>
<text x="45.3" y="182.4">Plate W12X30 -</text>
<text x="49.7" y="180.6">W10X17</text>
<text x="80" y="184.1">7.070 × 6.000 in.</text>
<text x="118.9" y="184.1">2.9 lb</text>
<text x="17.7" y="189.2">30</text>
<text x="33.3" y="189.2">1</text>
<text x="41.7" y="189.2">1015166_Connecting</text>
<text x="45.3" y="187.4">Plate W18X50 -</text>
<text x="49.7" y="190.8">W10X17</text>
<text x="80" y="189.2">6.625 × 6.000 in.</text>
<text x="118.9" y="189.2">2.7 lb</text>
<text x="17.7" y="194.2">31</text>
<text x="33.3" y="194.2">1</text>
<text x="41.7" y="194.2">1015171_Connecting</text>
<text x="42.9" y="195.9">W10X17 &amp; C10X20</text>
<text x="45.3" y="192.5">Plate W12X30 -</text>
<text x="80" y="194.2">5.375 × 6.000 in.</text>
<text x="118.9" y="194.2">2.2 lb</text>
<text x="10.7" y="205.2">2/19/2024 9:49:33 AM</text>
<text x="120.5" y="205.2">www.hypertherm.com/cam</text>
<text x="260.8" y="205.2">2 of 4</text>
</g>
</svg>
